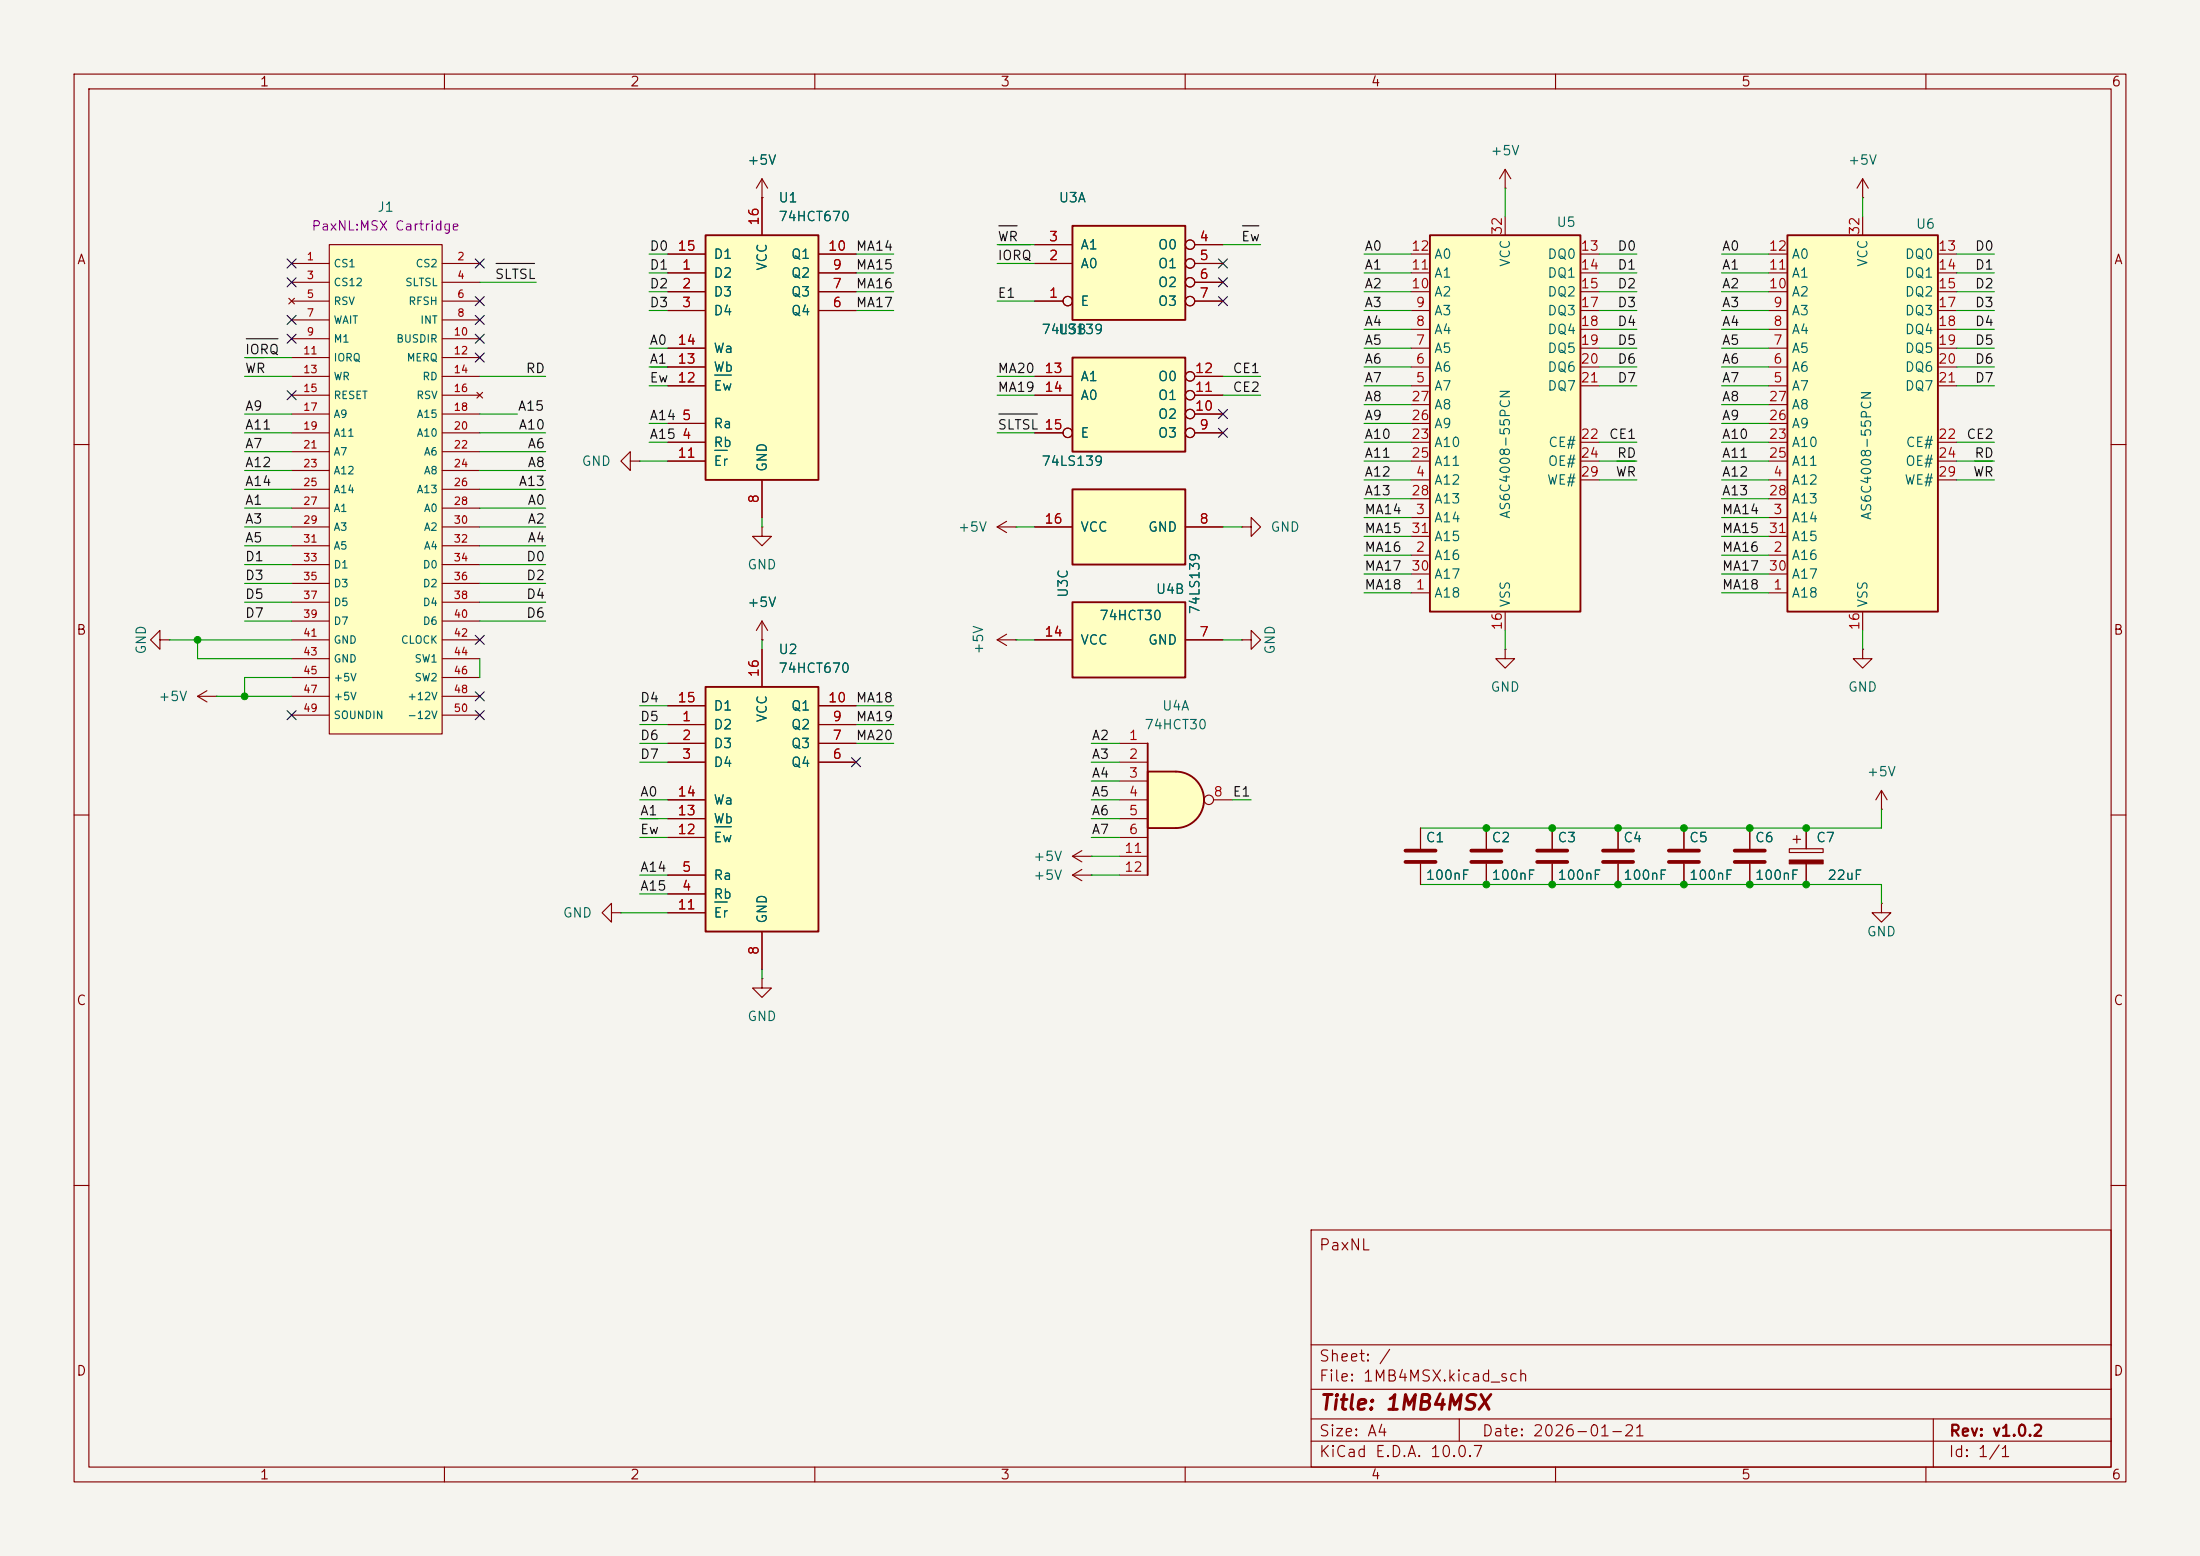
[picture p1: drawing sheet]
<svg xmlns="http://www.w3.org/2000/svg" width="297mm" height="210mm" viewBox="0 0 297 210" stroke-linecap="round" stroke-linejoin="round" font-family="sans-serif">
<path d="M0 0h297v210h-297z" fill="#f5f4ef" stroke="#f5f4ef" stroke-width=".14"/>
<g fill="none" stroke="#840000" stroke-width=".15">
<path d="M10 10h277v190h-277zM12 12h273v186h-273zM60 10v2M110 10v2M160 10v2M210 10v2M260 10v2M10 60h2M285 60h2M10 110h2M236.2 111.8v2.8M236.2 116.6v2.8"/>
<path d="M285 110h2M10 160h2M177 166h108v32h-108zM285 160h2M60 198v2M110 198v2M160 198v2M177 194.5h108M177 191.5h108M177 187.5h108M177 181.5h108M197 191.5v3"/>
<path d="M210 198v2M260 198v2M261 191.5v6.5"/>
</g>
<path d="M234.2 114.8h4.1M234.2 116.3h4.1" fill="none" stroke="#840000" stroke-width=".51"/>
<path d="M144.8 30.5h15.2v12.7h-15.2z" fill="#ffffc2"/>
<path d="M144.8 30.5h15.2v12.7h-15.2z" fill="none" stroke="#840000" stroke-width=".25"/>
<g fill="none" stroke="#840000" stroke-width=".15">
<path d="M139.7 35.6h5.1M139.7 33h5.1M161.3 35.6h3.8M161.3 33h3.8M161.3 38.1h3.8M139.7 40.6h3.8M161.3 40.6h3.8M21.6 86.4v-1.3l-1.3 1.3 1.3 1.2v-1.2h1.3M22.9 86.4h.1M26.7 94l1.2 .7M26.7 94h2.5M27.9 93.2l-1.2 .8"/>
<path d="M29.2 94h.1M144.8 118.1l1.2 .8M144.8 118.1h2.5M146 117.3l-1.2 .8M147.3 118.1h.1M209.5 111.8v2.8M209.5 116.6v2.8M218.4 111.8v2.8M218.4 116.6v2.8"/>
<circle cx="160.7" cy="38.1" r=".63"/>
<circle cx="160.7" cy="35.6" r=".63"/>
<circle cx="160.7" cy="33" r=".63"/>
<circle cx="144.1" cy="40.6" r=".63"/>
<circle cx="160.7" cy="40.6" r=".63"/>
</g>
<path d="M207.5 114.8h4.1M207.5 116.3h4.1M216.4 114.8h4.1M216.4 116.3h4.1" fill="none" stroke="#840000" stroke-width=".51"/>
<path d="M144.8 48.3h15.2v12.7h-15.2z" fill="#ffffc2"/>
<path d="M144.8 48.3h15.2v12.7h-15.2z" fill="none" stroke="#840000" stroke-width=".25"/>
<g fill="none" stroke="#840000" stroke-width=".15">
<path d="M139.7 58.4h3.8M139.7 53.3h5.1M139.7 50.8h5.1M161.3 58.4h3.8M161.3 55.9h3.8M161.3 53.3h3.8M161.3 50.8h3.8M134.6 71.1l1.3 .8M134.6 71.1h2.6M135.9 70.4l-1.3 .7M137.2 71.1h.1M203.2 87.6v1.3h1.3l-1.3 1.3-1.3-1.3h1.3"/>
<path d="M203.2 87.6h.1M144.8 115.6l1.2 .7M144.8 115.6h2.5M146 114.8l-1.2 .8M147.3 115.6h.1"/>
<circle cx="144.1" cy="58.4" r=".63"/>
<circle cx="160.7" cy="58.4" r=".63"/>
<circle cx="160.7" cy="53.3" r=".63"/>
<circle cx="160.7" cy="50.8" r=".63"/>
<circle cx="160.7" cy="55.9" r=".63"/>
</g>
<path d="M144.8 66h15.2v10.2h-15.2z" fill="#ffffc2"/>
<path d="M144.8 66h15.2v10.2h-15.2z" fill="none" stroke="#840000" stroke-width=".25"/>
<path d="M139.7 71.1h5.1M160 71.1h5.1M134.6 86.4l1.3 .7M134.6 86.4h2.6M135.9 85.6l-1.3 .8M137.2 86.4h.1" fill="none" stroke="#840000" stroke-width=".15"/>
<path d="M144.8 81.3h15.2v10.1h-15.2z" fill="#ffffc2"/>
<path d="M144.8 81.3h15.2v10.1h-15.2z" fill="none" stroke="#840000" stroke-width=".25"/>
<path d="M251.5 26.7h.1M251.5 24.1l-.8 1.3M251.5 24.1l.7 1.3M251.5 24.1v2.6M139.7 86.4h5.1M160 86.4h5.1M191.8 111.8v2.8M191.8 116.6v2.8M200.7 111.8v2.8M200.7 116.6v2.8" fill="none" stroke="#840000" stroke-width=".15"/>
<path d="M189.7 114.8h4.1M189.7 116.3h4.1M198.6 114.8h4.1M198.6 116.3h4.1" fill="none" stroke="#840000" stroke-width=".51"/>
<path d="M158.7 104.1a3.8 3.8 0 0 1 3.8 3.9 3.8 3.8 0 0 1-3.8 3.8z" fill="#ffffc2" stroke="#ffffc2" stroke-width=".14"/>
<path d="M154.9 104.1h3.8v7.7h-3.8z" fill="#ffffc2"/>
<path d="M154.9 104.1h3.8a3.8 3.8 0 0 1 3.8 3.9 3.8 3.8 0 0 1-3.8 3.8h-3.8zM154.9 100.3v17.8" fill="none" stroke="#840000" stroke-width=".25"/>
<g fill="none" stroke="#840000" stroke-width=".15">
<path d="M151.1 100.3h3.8M151.1 102.9h3.8M151.1 105.4h3.8M151.1 108h3.8M151.1 110.5h3.8M151.1 113h3.8M151.1 115.6h3.8M151.1 118.1h3.8M163.8 108h2.6"/>
<circle cx="163.2" cy="107.9" r=".63"/>
</g>
<path d="M241.3 31.8h20.3v50.8h-20.3z" fill="#ffffc2"/>
<path d="M241.3 31.8h20.3v50.8h-20.3z" fill="none" stroke="#840000" stroke-width=".25"/>
<g fill="none" stroke="#840000" stroke-width=".15">
<path d="M238.8 39.4h2.5M238.8 36.8h2.5M238.8 34.3h2.5M251.5 29.2v2.6M261.6 39.4h2.6M261.6 36.8h2.6M261.6 34.3h2.6M238.8 52.1h2.5M238.8 49.5h2.5M238.8 47h2.5M238.8 44.5h2.5M238.8 41.9h2.5"/>
<path d="M238.8 59.7h2.5M238.8 57.2h2.5M238.8 54.6h2.5M261.6 52.1h2.6M261.6 49.5h2.6M261.6 47h2.6M261.6 44.5h2.6M261.6 41.9h2.6M261.6 59.7h2.6M238.8 74.9h2.5M238.8 69.9h2.5M238.8 64.8h2.5"/>
<path d="M238.8 62.2h2.5M238.8 67.3h2.5M238.8 77.5h2.5M238.8 72.4h2.5M261.6 64.8h2.6M261.6 62.2h2.6M238.8 80h2.5M251.5 82.6v2.5M227.3 111.8v2.8M227.3 116.6v2.8"/>
</g>
<path d="M225.3 114.8h4.1M225.3 116.3h4.1" fill="none" stroke="#840000" stroke-width=".51"/>
<path d="M44.4 33h15.3v66.1h-15.3z" fill="#ffffc2"/>
<g fill="none" stroke="#840000" stroke-width=".15">
<path d="M39.4 35.6h5M39.4 38.1h5M44.4 33h15.3v66.1h-15.3zM59.7 35.6h5.1M59.7 38.1h5.1M39 40.3l.8 .7M39.4 40.6h5M39.4 43.2h5M39.4 45.7h5M39.4 48.3h5M39.4 50.8h5M39.4 53.3h5"/>
<path d="M39.4 55.9h5M39.4 58.4h5M39.8 40.3l-.8 .7M59.7 40.6h5.1M59.7 43.2h5.1M59.7 45.7h5.1M59.7 48.3h5.1M59.7 50.8h5.1M59.7 53.3h5.1M59.7 55.9h5.1M59.7 58.4h5.1M64.4 53l.8 .7"/>
<path d="M65.2 53l-.8 .7M39.4 61h5M39.4 63.5h5M39.4 66h5M39.4 68.6h5M39.4 71.1h5M39.4 73.7h5M39.4 76.2h5M39.4 78.7h5M59.7 61h5.1M59.7 63.5h5.1M59.7 66h5.1"/>
<path d="M59.7 68.6h5.1M59.7 71.1h5.1M59.7 73.7h5.1M59.7 76.2h5.1M59.7 78.7h5.1M39.4 81.3h5M39.4 83.8h5M39.4 86.4h5M39.4 88.9h5M39.4 91.4h5M39.4 94h5M39.4 96.5h5"/>
<path d="M59.7 81.3h5.1M59.7 83.8h5.1M59.7 86.4h5.1M59.7 88.9h5.1M59.7 91.4h5.1M59.7 94h5.1M59.7 96.5h5.1"/>
</g>
<path d="M95.2 31.8h15.3v33h-15.3z" fill="#ffffc2"/>
<path d="M95.2 31.8h15.3v33h-15.3z" fill="none" stroke="#840000" stroke-width=".25"/>
<g fill="none" stroke="#840000" stroke-width=".15">
<path d="M90.2 36.8h5M90.2 39.4h5M90.2 34.3h5M102.9 26.7v5.1M110.5 36.8h5.1M110.5 39.4h5.1M110.5 34.3h5.1M90.2 41.9h5M90.2 59.7h5M90.2 57.2h5M90.2 52.1h5M90.2 49.5h5"/>
<path d="M90.2 47h5M110.5 41.9h5.1M90.2 62.2h5M102.9 64.8v5.1"/>
</g>
<path d="M96.5 50.6h2.2M96.5 60.8h1.7" fill="none" stroke="#006464" stroke-width=".15"/>
<path d="M193 31.8h20.4v50.8h-20.4z" fill="#ffffc2"/>
<path d="M193 31.8h20.4v50.8h-20.4z" fill="none" stroke="#840000" stroke-width=".25"/>
<g fill="none" stroke="#840000" stroke-width=".15">
<path d="M102.9 26.7h.1M102.9 24.1l-.8 1.3M102.9 24.1l.7 1.3M102.9 24.1v2.6M190.5 39.4h2.5M190.5 36.8h2.5M190.5 34.3h2.5M203.2 25.4h.1M203.2 22.9v2.5M203.2 29.2v2.6M203.2 22.9l-.8 1.2M203.2 22.9l.8 1.2"/>
<path d="M213.4 39.4h2.5M213.4 36.8h2.5M213.4 34.3h2.5M190.5 52.1h2.5M190.5 49.5h2.5M190.5 47h2.5M190.5 44.5h2.5M190.5 41.9h2.5M190.5 59.7h2.5M190.5 57.2h2.5M190.5 54.6h2.5M213.4 52.1h2.5"/>
<path d="M213.4 49.5h2.5M213.4 47h2.5M213.4 44.5h2.5M213.4 41.9h2.5M213.4 59.7h2.5M85.1 62.2v-1.2l-1.3 1.2 1.3 1.3v-1.3h1.3M86.4 62.2h.1M167.6 71.1h1.3v-1.2l1.3 1.2-1.3 1.3v-1.3M167.6 71.1h.1M190.5 74.9h2.5M190.5 69.9h2.5M190.5 64.8h2.5"/>
<path d="M190.5 62.2h2.5M190.5 67.3h2.5M190.5 77.5h2.5M190.5 72.4h2.5M213.4 64.8h2.5M213.4 62.2h2.5M167.6 86.4h1.3v-1.3l1.3 1.3-1.3 1.2v-1.2M167.6 86.4h.1M190.5 80h2.5M203.2 82.6v2.5M241.6 114.6h4.5v.5h-4.5zM242.1 113.3h1"/>
<path d="M242.6 112.8v1M243.8 111.8v2.8M243.8 116.6v2.8M254 121.9v1.3h1.3l-1.3 1.3-1.3-1.3h1.3M254 121.9h.1"/>
</g>
<path d="M241.6 116.1h4.5v.5h-4.5z" fill="#840000" stroke="#840000" stroke-width=".15"/>
<path d="M95.2 92.7h15.3v33h-15.3z" fill="#ffffc2"/>
<path d="M95.2 92.7h15.3v33h-15.3z" fill="none" stroke="#840000" stroke-width=".25"/>
<g fill="none" stroke="#840000" stroke-width=".15">
<path d="M90.2 36.8h5M90.2 39.4h5M90.2 34.3h5M102.9 26.7h.1M102.9 26.7v5.1M110.5 36.8h5.1M110.5 39.4h5.1M110.5 34.3h5.1M139.7 35.6h5.1M139.7 33h5.1M161.3 35.6h3.8M161.3 33h3.8"/>
<path d="M161.3 38.1h3.8M90.2 41.9h5M90.2 59.7h5M90.2 57.2h5M90.2 52.1h5M90.2 49.5h5M90.2 47h5M110.5 41.9h5.1M139.7 58.4h3.8M139.7 53.3h5.1M139.7 50.8h5.1M139.7 40.6h3.8"/>
<path d="M161.3 58.4h3.8M161.3 55.9h3.8M161.3 53.3h3.8M161.3 50.8h3.8M161.3 40.6h3.8M90.2 62.2h5M102.9 71.1v1.3h1.2l-1.2 1.3-1.3-1.3h1.3M102.9 71.1h.1M102.9 64.8v5.1M139.7 71.1h5.1M160 71.1h5.1M90.2 97.8h5"/>
<path d="M90.2 95.3h5M102.9 86.4h.1M102.9 83.8v2.6M102.9 87.6v5.1M102.9 83.8l-.8 1.3M102.9 83.8l.7 1.3M110.5 97.8h5.1M110.5 95.3h5.1M139.7 86.4h5.1M160 86.4h5.1M251.5 87.6v1.3h1.2l-1.2 1.3-1.3-1.3h1.3M251.5 87.6h.1"/>
<path d="M90.2 100.3h5M90.2 102.9h5M90.2 118.1h5M90.2 113h5M90.2 110.5h5M90.2 108h5M110.5 100.3h5.1M110.5 102.9h5.1M191.8 111.8v2.8M191.8 116.6v2.8M200.7 111.8v2.8M200.7 116.6v2.8"/>
<path d="M209.5 111.8v2.8M209.5 116.6v2.8M218.4 111.8v2.8M218.4 116.6v2.8M227.3 111.8v2.8M227.3 116.6v2.8M236.2 111.8v2.8M236.2 116.6v2.8M243.8 111.8v2.8M243.8 116.6v2.8M254 109.2h.1M254 106.7l-.8 1.3"/>
<path d="M254 106.7l.8 1.3M254 106.7v2.5M82.5 123.2v-1.3l-1.2 1.3 1.2 1.3v-1.3h1.3M83.8 123.2h.1M90.2 120.7h5M90.2 123.2h5M102.9 132.1v1.3h1.2l-1.2 1.2-1.3-1.2h1.3M102.9 132.1h.1M102.9 125.7v5.1"/>
<circle cx="160.7" cy="38.1" r=".63"/>
<circle cx="160.7" cy="35.6" r=".63"/>
<circle cx="160.7" cy="33" r=".63"/>
<circle cx="144.1" cy="58.4" r=".63"/>
<circle cx="144.1" cy="40.6" r=".63"/>
<circle cx="160.7" cy="58.4" r=".63"/>
<circle cx="160.7" cy="53.3" r=".63"/>
<circle cx="160.7" cy="50.8" r=".63"/>
<circle cx="160.7" cy="55.9" r=".63"/>
<circle cx="160.7" cy="40.6" r=".63"/>
</g>
<path d="M96.5 50.6h2.2M96.5 60.8h1.7M96.5 111.6h2.2M96.5 121.7h1.7" fill="none" stroke="#006464" stroke-width=".15"/>
<path d="M67 35.6h5.2M134.8 30.5h2.5M134.8 33h4.3M167.7 30.5h2.3M33.2 48.3h2.5M33.2 45.7h4.3M87.9 49.5h2.2M134.8 55.9h5.2M218.3 62.2h2.5M266.5 62.2h2.5M86.6 110.5h2.2" fill="none" stroke="#0f0f0f" stroke-width=".15"/>
<g fill="none" stroke="#009600" stroke-width=".15">
<path d="M64.8 38.1h7.6M87.6 36.8h2.6M87.6 34.3h2.6M87.6 39.4h2.6M115.6 36.8h5M115.6 34.3h5M115.6 39.4h5M134.6 33h5.1M134.6 35.6h5.1M165.1 33h5.1M184.1 36.8h6.4M184.1 34.3h6.4"/>
<path d="M184.1 39.4h6.4M203.2 25.4v3.8M215.9 36.8h5.1M215.9 34.3h5.1M215.9 39.4h5.1M232.4 36.8h6.4M232.4 34.3h6.4M232.4 39.4h6.4M251.5 26.7v2.5M264.2 36.8h5M264.2 34.3h5M264.2 39.4h5"/>
<path d="M33 50.8h6.4M33 58.4h6.4M33 55.9h6.4M33 48.3h6.4M64.8 50.8h8.9M64.8 58.4h8.9M64.8 55.9h5M87.6 49.5h2.6M87.6 41.9h2.6M87.6 52.1h2.6M87.6 47h2.6M87.6 57.2h2.6"/>
<path d="M87.6 59.7h2.6M115.6 41.9h5M134.6 50.8h5.1M134.6 53.3h5.1M134.6 40.6h5.1M134.6 58.4h5.1M165.1 50.8h5.1M165.1 53.3h5.1M184.1 44.5h6.4M184.1 49.5h6.4M184.1 41.9h6.4M184.1 52.1h6.4"/>
<path d="M184.1 47h6.4M184.1 57.2h6.4M184.1 59.7h6.4M184.1 54.6h6.4M215.9 44.5h5.1M215.9 49.5h5.1M215.9 41.9h5.1M215.9 52.1h5.1M215.9 47h5.1M215.9 59.7h5.1M232.4 44.5h6.4M232.4 49.5h6.4"/>
<path d="M232.4 41.9h6.4M232.4 52.1h6.4M232.4 47h6.4M232.4 57.2h6.4M232.4 59.7h6.4M232.4 54.6h6.4M264.2 44.5h5M264.2 49.5h5M264.2 41.9h5M264.2 52.1h5M264.2 47h5M264.2 59.7h5"/>
<path d="M33 71.1h6.4M33 78.7h6.4M33 68.6h6.4M33 73.7h6.4M33 66h6.4M33 63.5h6.4M33 61h6.4M33 76.2h6.4M64.8 71.1h8.9M64.8 78.7h8.9M64.8 68.6h8.9M64.8 73.7h8.9"/>
<path d="M64.8 66h8.9M64.8 63.5h8.9M64.8 61h8.9M64.8 76.2h8.9M86.4 62.2h3.8M102.9 69.9v1.2M137.2 71.1h2.5M165.1 71.1h2.5M184.1 62.2h6.4M184.1 64.8h6.4M184.1 77.5h6.4M184.1 72.4h6.4"/>
<path d="M184.1 74.9h6.4M184.1 67.3h6.4M184.1 69.9h6.4M215.9 62.2h5.1M215.9 64.8h5.1M232.4 62.2h6.4M232.4 64.8h6.4M232.4 77.5h6.4M232.4 72.4h6.4M232.4 74.9h6.4M232.4 67.3h6.4M232.4 69.9h6.4"/>
<path d="M264.2 62.2h5M264.2 64.8h5M22.9 86.4h16.5M26.7 86.4v2.5h12.7M29.2 94h10.2M33 81.3h6.4M33 83.8h6.4M39.4 91.4h-6.4v2.6M64.8 81.3h8.9M64.8 83.8h8.9M64.8 88.9v2.5M86.4 95.3h3.8"/>
<path d="M86.4 97.8h3.8M102.9 86.4v1.2M115.6 95.3h5M115.6 97.8h5M137.2 86.4h2.5M165.1 86.4h2.5M184.1 80h6.4M203.2 85.1v2.5M232.4 80h6.4M251.5 85.1v2.5M86.4 118.1h3.8M86.4 113h3.8"/>
<path d="M86.4 102.9h3.8M86.4 100.3h3.8M86.4 108h3.8M86.4 110.5h3.8M115.6 100.3h5M147.3 118.1h3.8M147.3 115.6h3.8M147.3 113h3.8M147.3 102.9h3.8M147.3 100.3h3.8M147.3 105.4h3.8M147.3 108h3.8"/>
<path d="M147.3 110.5h3.8M166.4 108h2.5M191.8 119.4h62.2v2.5M254 109.2v2.6h-62.2M83.8 123.2h6.4M86.4 120.7h3.8M102.9 130.8v1.3"/>
</g>
<g fill="none" stroke="#000084" stroke-width=".15">
<path d="M38.8 37.5l1.2 1.2M38.8 35l1.2 1.2M40 37.5l-1.2 1.2M40 35l-1.2 1.2M64.2 35l1.2 1.2M65.4 35l-1.2 1.2M164.5 35l1.2 1.2M164.5 37.5l1.2 1.2M165.7 35l-1.2 1.2M165.7 37.5l-1.2 1.2M38.8 52.7l1.2 1.2M38.8 42.6l1.2 1.2"/>
<path d="M38.8 45.1l1.2 1.2M40 52.7l-1.2 1.2M40 42.6l-1.2 1.2M40 45.1l-1.2 1.2M64.2 42.6l1.2 1.2M64.2 45.1l1.2 1.2M64.2 40l1.2 1.2M64.2 47.7l1.2 1.2M65.4 42.6l-1.2 1.2M65.4 45.1l-1.2 1.2M65.4 40l-1.2 1.2M65.4 47.7l-1.2 1.2"/>
<path d="M164.5 57.8l1.2 1.2M164.5 40l1.2 1.2M164.5 55.3l1.2 1.2M165.7 57.8l-1.2 1.2M165.7 40l-1.2 1.2M165.7 55.3l-1.2 1.2M38.8 95.9l1.2 1.2M40 95.9l-1.2 1.2M64.2 93.4l1.2 1.2M64.2 85.8l1.2 1.2M64.2 95.9l1.2 1.2M65.4 93.4l-1.2 1.2"/>
<path d="M65.4 85.8l-1.2 1.2M65.4 95.9l-1.2 1.2M115 102.3l1.2 1.2M116.2 102.3l-1.2 1.2"/>
</g>
<g fill="#009600" stroke="#009600" stroke-width=".14">
<circle cx="209.5" cy="111.8" r=".46"/>
<circle cx="218.4" cy="111.8" r=".46"/>
<circle cx="218.4" cy="119.4" r=".46"/>
<circle cx="227.3" cy="119.4" r=".46"/>
<circle cx="209.5" cy="119.4" r=".46"/>
<circle cx="200.7" cy="119.4" r=".46"/>
<circle cx="200.7" cy="111.8" r=".46"/>
<circle cx="227.3" cy="111.8" r=".46"/>
<circle cx="243.8" cy="119.4" r=".46"/>
<circle cx="236.2" cy="119.4" r=".46"/>
<circle cx="236.2" cy="111.8" r=".46"/>
<circle cx="243.8" cy="111.8" r=".46"/>
<circle cx="33" cy="94" r=".46"/>
<circle cx="26.7" cy="86.4" r=".46"/>
</g>
<text font-size="2" fill="#840000" x="178" y="190.8">Title: 1MB4MSX</text>
<g font-size="1.5" fill="#840000">
<text x="178" y="169.1">PaxNL</text>
<text x="178" y="184.1">Sheet: /</text>
<text x="178" y="186.8">File: 1MB4MSX.kicad_sch</text>
<text x="178" y="197">KiCad E.D.A. 10.0.7</text>
<text x="178" y="194.2">Size: A4</text>
<text x="200" y="194.2">Date: 2026-01-21</text>
<text x="263" y="197">Id: 1/1</text>
<text x="263" y="194.2">Rev: v1.0.2</text>
</g>
<g font-size="1.3" fill="#840000">
<text x="35" y="12">1</text>
<text x="85" y="12">2</text>
<text x="135" y="12">3</text>
<text x="185" y="12">4</text>
<text x="235" y="12">5</text>
<text x="285" y="12">6</text>
<text x="10.3" y="36">A</text>
<text x="285.3" y="36">A</text>
<text x="10.2" y="86">B</text>
<text x="285.2" y="86">B</text>
<text x="10.2" y="136">C</text>
<text x="285.2" y="136">C</text>
<text x="10.2" y="186">D</text>
<text x="285.2" y="186">D</text>
<text x="35" y="200">1</text>
<text x="85" y="200">2</text>
<text x="135" y="200">3</text>
<text x="185" y="200">4</text>
<text x="235" y="200">5</text>
<text x="285" y="200">6</text>
</g>
<g font-size="1.3" fill="#006464">
<text x="100.8" y="22.6">+5V</text>
<text x="201.1" y="21.3">+5V</text>
<text x="249.4" y="22.6">+5V</text>
<text x="50.9" y="28.9">J1</text>
<text x="105" y="27.6">U1</text>
<text x="142.8" y="27.6">U3A</text>
<text x="96.2" y="35.3">D1</text>
<text x="105" y="30.2">74HCT670</text>
<text x="106.7" y="35.3">Q1</text>
<text x="145.8" y="34">A1</text>
<text x="156.2" y="34">O0</text>
<text x="193.5" y="35.3">A0</text>
<text x="208.8" y="35.3">DQ0</text>
<text x="210" y="30.9">U5</text>
<text x="241.8" y="35.3">A0</text>
<text x="257.1" y="35.3">DQ0</text>
<text x="258.6" y="31.2">U6</text>
<text x="96.2" y="37.8">D2</text>
<text x="96.2" y="40.3">D3</text>
<text x="103.8" y="36.6" transform="rotate(-90 103.8 36.6)">VCC</text>
<text x="106.7" y="40.3">Q3</text>
<text x="106.7" y="37.8">Q2</text>
<text x="145.8" y="41.6">E</text>
<text x="145.8" y="36.5">A0</text>
<text x="156.2" y="36.5">O1</text>
<text x="156.2" y="39.1">O2</text>
<text x="156.2" y="41.6">O3</text>
<text x="193.5" y="40.3">A2</text>
<text x="193.5" y="37.8">A1</text>
<text x="204.2" y="36.1" transform="rotate(-90 204.2 36.1)">VCC</text>
<text x="208.8" y="37.8">DQ1</text>
<text x="208.8" y="40.3">DQ2</text>
<text x="241.8" y="40.3">A2</text>
<text x="241.8" y="37.8">A1</text>
<text x="252.4" y="36.1" transform="rotate(-90 252.4 36.1)">VCC</text>
<text x="257.1" y="37.8">DQ1</text>
<text x="257.1" y="40.3">DQ2</text>
<text x="96.2" y="42.9">D4</text>
<text x="96.2" y="48">Wa</text>
<text x="106.7" y="42.9">Q4</text>
<text x="140.5" y="45.4">74LS139</text>
<text x="142.7" y="45.4">U3B</text>
<text x="193.5" y="48">A5</text>
<text x="193.5" y="45.4">A4</text>
<text x="193.5" y="42.9">A3</text>
<text x="208.8" y="42.9">DQ3</text>
<text x="208.8" y="45.4">DQ4</text>
<text x="208.8" y="48">DQ5</text>
<text x="241.8" y="48">A5</text>
<text x="241.8" y="45.4">A4</text>
<text x="241.8" y="42.9">A3</text>
<text x="257.1" y="42.9">DQ3</text>
<text x="257.1" y="45.4">DQ4</text>
<text x="257.1" y="48">DQ5</text>
<text x="96.2" y="53">Ew</text>
<text x="96.2" y="50.5">Wb</text>
<text x="145.8" y="51.8">A1</text>
<text x="156.2" y="51.8">O0</text>
<text x="193.5" y="53">A7</text>
<text x="193.5" y="50.5">A6</text>
<text x="208.8" y="50.5">DQ6</text>
<text x="208.8" y="53">DQ7</text>
<text x="241.8" y="53">A7</text>
<text x="241.8" y="50.5">A6</text>
<text x="257.1" y="50.5">DQ6</text>
<text x="257.1" y="53">DQ7</text>
<text x="96.2" y="58.1">Ra</text>
<text x="145.8" y="54.3">A0</text>
<text x="145.8" y="59.4">E</text>
<text x="156.2" y="59.4">O3</text>
<text x="156.2" y="56.8">O2</text>
<text x="156.2" y="54.3">O1</text>
<text x="193.5" y="58.1">A9</text>
<text x="193.5" y="55.6">A8</text>
<text x="241.8" y="58.1">A9</text>
<text x="241.8" y="55.6">A8</text>
<text x="78.4" y="63.2">GND</text>
<text x="96.2" y="60.7">Rb</text>
<text x="96.2" y="63.2">Er</text>
<text x="103.8" y="63.8" transform="rotate(-90 103.8 63.8)">GND</text>
<text x="140.5" y="63.2">74LS139</text>
<text x="193.5" y="65.7">A12</text>
<text x="193.5" y="60.7">A10</text>
<text x="193.5" y="63.2">A11</text>
<text x="208.8" y="65.7">WE#</text>
<text x="208.9" y="63.2">OE#</text>
<text x="208.9" y="60.7">CE#</text>
<text x="241.8" y="65.7">A12</text>
<text x="241.8" y="60.7">A10</text>
<text x="241.8" y="63.2">A11</text>
<text x="257" y="65.7">WE#</text>
<text x="257.1" y="63.2">OE#</text>
<text x="257.2" y="60.7">CE#</text>
<text x="193.5" y="70.8">A14</text>
<text x="193.5" y="68.3">A13</text>
<text x="204.2" y="70.1" transform="rotate(-90 204.2 70.1)">AS6C4008-55PCN</text>
<text x="241.8" y="70.8">A14</text>
<text x="241.8" y="68.3">A13</text>
<text x="252.9" y="70.3" transform="rotate(-90 252.9 70.3)">AS6C4008-55PCN</text>
<text x="100.8" y="77.2">GND</text>
<text x="129.2" y="72.1">+5V</text>
<text x="145.8" y="72.1">VCC</text>
<text x="154.9" y="72.1">GND</text>
<text x="171.4" y="72.1">GND</text>
<text x="193.5" y="75.9">A16</text>
<text x="193.5" y="73.4">A15</text>
<text x="241.8" y="75.9">A16</text>
<text x="241.8" y="73.4">A15</text>
<text x="100.8" y="82.2">+5V</text>
<text x="144.5" y="80.8" transform="rotate(-90 144.5 80.8)">U3C</text>
<text x="156" y="80.5">U4B</text>
<text x="162.3" y="83" transform="rotate(-90 162.3 83)">74LS139</text>
<text x="193.5" y="81">A18</text>
<text x="193.5" y="78.4">A17</text>
<text x="204.2" y="82.1" transform="rotate(-90 204.2 82.1)">VSS</text>
<text x="241.8" y="81">A18</text>
<text x="241.8" y="78.4">A17</text>
<text x="252.4" y="82.1" transform="rotate(-90 252.4 82.1)">VSS</text>
<text x="20" y="88.4" transform="rotate(-90 20 88.4)">GND</text>
<text x="105" y="88.6">U2</text>
<text x="133" y="88.4" transform="rotate(-90 133 88.4)">+5V</text>
<text x="145.8" y="87.3">VCC</text>
<text x="148.3" y="84">74HCT30</text>
<text x="154.9" y="87.3">GND</text>
<text x="172.4" y="88.4" transform="rotate(-90 172.4 88.4)">GND</text>
<text x="21.3" y="94.9">+5V</text>
<text x="105" y="91.1">74HCT670</text>
<text x="201.1" y="93.7">GND</text>
<text x="249.4" y="93.7">GND</text>
<text x="96.2" y="98.8">D2</text>
<text x="96.2" y="101.3">D3</text>
<text x="96.2" y="96.2">D1</text>
<text x="103.8" y="97.6" transform="rotate(-90 103.8 97.6)">VCC</text>
<text x="106.7" y="101.3">Q3</text>
<text x="106.7" y="98.8">Q2</text>
<text x="106.7" y="96.2">Q1</text>
<text x="154.4" y="98.8">74HCT30</text>
<text x="156.8" y="96.2">U4A</text>
<text x="96.2" y="103.8">D4</text>
<text x="106.7" y="103.8">Q4</text>
<text x="251.9" y="105.1">+5V</text>
<text x="96.2" y="114">Ew</text>
<text x="96.2" y="111.5">Wb</text>
<text x="96.2" y="108.9">Wa</text>
<text x="192.4" y="114">C1</text>
<text x="201.3" y="114">C2</text>
<text x="210.2" y="114">C3</text>
<text x="219.1" y="114">C4</text>
<text x="227.9" y="114">C5</text>
<text x="236.8" y="114">C6</text>
<text x="245.1" y="114">C7</text>
<text x="96.2" y="119.1">Ra</text>
<text x="139.4" y="119.1">+5V</text>
<text x="139.4" y="116.5">+5V</text>
<text x="192.4" y="119.1">100nF</text>
<text x="201.3" y="119.1">100nF</text>
<text x="210.2" y="119.1">100nF</text>
<text x="219.1" y="119.1">100nF</text>
<text x="227.9" y="119.1">100nF</text>
<text x="236.8" y="119.1">100nF</text>
<text x="246.6" y="119.1">22uF</text>
<text x="75.9" y="124.2">GND</text>
<text x="96.2" y="121.6">Rb</text>
<text x="96.2" y="124.2">Er</text>
<text x="103.8" y="124.7" transform="rotate(-90 103.8 124.7)">GND</text>
<text x="251.9" y="126.7">GND</text>
<text x="100.8" y="138.1">GND</text>
</g>
<text font-size="1.3" fill="#840084" x="42" y="31.4">PaxNL:MSX Cartridge</text>
<g font-size="1.3" fill="#0f0f0f">
<text x="87.6" y="34.2">D0</text>
<text x="115.5" y="34.2">MA14</text>
<text x="134.6" y="35.4">IORQ</text>
<text x="134.6" y="32.9">WR</text>
<text x="167.5" y="32.9">Ew</text>
<text x="184.1" y="34.2">A0</text>
<text x="218.3" y="34.2">D0</text>
<text x="232.4" y="34.2">A0</text>
<text x="266.5" y="34.2">D0</text>
<text x="66.7" y="38">SLTSL</text>
<text x="87.6" y="41.8">D3</text>
<text x="87.6" y="36.7">D1</text>
<text x="87.6" y="39.2">D2</text>
<text x="115.5" y="39.2">MA16</text>
<text x="115.5" y="41.8">MA17</text>
<text x="115.5" y="36.7">MA15</text>
<text x="134.6" y="40.5">E1</text>
<text x="184.1" y="41.8">A3</text>
<text x="184.1" y="36.7">A1</text>
<text x="184.1" y="39.2">A2</text>
<text x="218.3" y="41.8">D3</text>
<text x="218.3" y="39.2">D2</text>
<text x="218.3" y="36.7">D1</text>
<text x="232.4" y="36.7">A1</text>
<text x="232.4" y="39.2">A2</text>
<text x="232.4" y="41.8">A3</text>
<text x="266.5" y="36.7">D1</text>
<text x="266.5" y="39.2">D2</text>
<text x="266.5" y="41.8">D3</text>
<text x="87.6" y="46.9">A0</text>
<text x="184.1" y="44.3">A4</text>
<text x="184.1" y="46.9">A5</text>
<text x="218.3" y="46.9">D5</text>
<text x="218.3" y="44.3">D4</text>
<text x="232.4" y="44.3">A4</text>
<text x="232.4" y="46.9">A5</text>
<text x="266.5" y="46.9">D5</text>
<text x="266.5" y="44.3">D4</text>
<text x="33" y="50.7">WR</text>
<text x="33" y="48.1">IORQ</text>
<text x="70.9" y="50.7">RD</text>
<text x="87.6" y="49.4">A1</text>
<text x="87.6" y="51.9">Ew</text>
<text x="134.6" y="50.7">MA20</text>
<text x="134.6" y="53.2">MA19</text>
<text x="166.3" y="50.7">CE1</text>
<text x="166.3" y="53.2">CE2</text>
<text x="184.1" y="51.9">A7</text>
<text x="184.1" y="49.4">A6</text>
<text x="218.3" y="51.9">D7</text>
<text x="218.3" y="49.4">D6</text>
<text x="232.4" y="49.4">A6</text>
<text x="232.4" y="51.9">A7</text>
<text x="266.5" y="51.9">D7</text>
<text x="266.5" y="49.4">D6</text>
<text x="33" y="58.3">A11</text>
<text x="33" y="55.8">A9</text>
<text x="69.8" y="55.8">A15</text>
<text x="69.9" y="58.3">A10</text>
<text x="87.6" y="59.6">A15</text>
<text x="87.6" y="57">A14</text>
<text x="134.6" y="58.3">SLTSL 15</text>
<text x="184.1" y="54.5">A8</text>
<text x="184.1" y="57">A9</text>
<text x="184.1" y="59.6">A10</text>
<text x="217.1" y="59.6">CE1</text>
<text x="232.4" y="54.5">A8</text>
<text x="232.4" y="57">A9</text>
<text x="232.4" y="59.6">A10</text>
<text x="265.4" y="59.6">CE2</text>
<text x="33" y="63.4">A12</text>
<text x="33" y="65.9">A14</text>
<text x="33" y="60.8">A7</text>
<text x="69.9" y="65.9">A13</text>
<text x="71.1" y="60.8">A6</text>
<text x="71.1" y="63.4">A8</text>
<text x="184.1" y="62.1">A11</text>
<text x="184.1" y="64.6">A12</text>
<text x="218" y="64.6">WR</text>
<text x="218.2" y="62.1">RD</text>
<text x="232.4" y="64.6">A12</text>
<text x="232.4" y="62.1">A11</text>
<text x="266.3" y="64.6">WR</text>
<text x="266.5" y="62.1">RD</text>
<text x="33" y="71">A3</text>
<text x="33" y="68.5">A1</text>
<text x="71.1" y="68.5">A0</text>
<text x="71.1" y="71">A2</text>
<text x="184.1" y="67.2">A13</text>
<text x="184.1" y="69.7">MA14</text>
<text x="232.4" y="69.7">MA14</text>
<text x="232.4" y="67.2">A13</text>
<text x="33" y="73.5">A5</text>
<text x="33" y="76.1">D1</text>
<text x="71" y="76.1">D0</text>
<text x="71.1" y="73.5">A4</text>
<text x="184.1" y="77.3">MA17</text>
<text x="184.1" y="74.8">MA16</text>
<text x="184.1" y="72.3">MA15</text>
<text x="232.4" y="77.3">MA17</text>
<text x="232.4" y="72.3">MA15</text>
<text x="232.4" y="74.8">MA16</text>
<text x="33" y="83.7">D7</text>
<text x="33" y="78.6">D3</text>
<text x="33" y="81.2">D5</text>
<text x="71" y="83.7">D6</text>
<text x="71" y="78.6">D2</text>
<text x="71" y="81.2">D4</text>
<text x="184.1" y="79.9">MA18</text>
<text x="232.4" y="79.9">MA18</text>
<text x="86.3" y="95.1">D4</text>
<text x="115.5" y="95.1">MA18</text>
<text x="86.3" y="97.7">D5</text>
<text x="86.3" y="100.2">D6</text>
<text x="115.5" y="100.2">MA20</text>
<text x="115.5" y="97.7">MA19</text>
<text x="147.3" y="100.2">A2</text>
<text x="86.3" y="107.8">A0</text>
<text x="86.3" y="102.7">D7</text>
<text x="147.3" y="107.8">A5</text>
<text x="147.3" y="105.3">A4</text>
<text x="147.3" y="102.7">A3</text>
<text x="166.3" y="107.8">E1</text>
<text x="86.3" y="112.9">Ew</text>
<text x="86.3" y="110.4">A1</text>
<text x="147.3" y="110.4">A6</text>
<text x="147.3" y="112.9">A7</text>
<text x="86.3" y="118">A14</text>
<text x="86.3" y="120.5">A15</text>
</g>
<g font-size="1.3" fill="#a90000">
<text x="91.4" y="34.2">15</text>
<text x="102.7" y="30.5" transform="rotate(-90 102.7 30.5)">16</text>
<text x="111.7" y="34.2">10</text>
<text x="141.5" y="35.4">2</text>
<text x="141.5" y="32.9">3</text>
<text x="161.8" y="32.9">4</text>
<text x="161.8" y="35.4">5</text>
<text x="190.4" y="34.2">12</text>
<text x="203.1" y="31.8" transform="rotate(-90 203.1 31.8)">32</text>
<text x="213.3" y="34.2">13</text>
<text x="238.7" y="34.2">12</text>
<text x="251.3" y="31.8" transform="rotate(-90 251.3 31.8)">32</text>
<text x="261.6" y="34.2">13</text>
<text x="92" y="36.7">1</text>
<text x="92" y="39.2">2</text>
<text x="92" y="41.8">3</text>
<text x="112.3" y="41.8">6</text>
<text x="112.3" y="39.2">7</text>
<text x="112.3" y="36.7">9</text>
<text x="141.5" y="40.5">1</text>
<text x="161.8" y="38">6</text>
<text x="161.8" y="40.5">7</text>
<text x="190.4" y="39.2">10</text>
<text x="190.4" y="36.7">11</text>
<text x="191" y="41.8">9</text>
<text x="213.3" y="36.7">14</text>
<text x="213.3" y="39.2">15</text>
<text x="213.3" y="41.8">17</text>
<text x="238.7" y="39.2">10</text>
<text x="238.7" y="36.7">11</text>
<text x="239.3" y="41.8">9</text>
<text x="261.6" y="36.7">14</text>
<text x="261.6" y="39.2">15</text>
<text x="261.6" y="41.8">17</text>
<text x="91.4" y="46.9">14</text>
<text x="191" y="46.9">7</text>
<text x="191" y="44.3">8</text>
<text x="213.3" y="44.3">18</text>
<text x="213.3" y="46.9">19</text>
<text x="239.3" y="46.9">7</text>
<text x="239.3" y="44.3">8</text>
<text x="261.6" y="44.3">18</text>
<text x="261.6" y="46.9">19</text>
<text x="91.4" y="51.9">12</text>
<text x="91.4" y="49.4">13</text>
<text x="140.9" y="50.7">13</text>
<text x="140.9" y="53.2">14</text>
<text x="161.2" y="53.2">11</text>
<text x="161.2" y="50.7">12</text>
<text x="191" y="51.9">5</text>
<text x="191" y="49.4">6</text>
<text x="213.3" y="49.4">20</text>
<text x="213.3" y="51.9">21</text>
<text x="239.3" y="51.9">5</text>
<text x="239.3" y="49.4">6</text>
<text x="261.6" y="49.4">20</text>
<text x="261.6" y="51.9">21</text>
<text x="92" y="59.6">4</text>
<text x="92" y="57">5</text>
<text x="140.9" y="58.3">15</text>
<text x="161.2" y="55.7">10</text>
<text x="161.8" y="58.3">9</text>
<text x="190.4" y="59.6">23</text>
<text x="190.4" y="57">26</text>
<text x="190.4" y="54.5">27</text>
<text x="213.3" y="59.6">22</text>
<text x="238.7" y="59.6">23</text>
<text x="238.7" y="57">26</text>
<text x="238.7" y="54.5">27</text>
<text x="261.6" y="59.6">22</text>
<text x="91.4" y="62.1">11</text>
<text x="190.4" y="62.1">25</text>
<text x="191" y="64.6">4</text>
<text x="213.3" y="62.1">24</text>
<text x="213.3" y="64.6">29</text>
<text x="238.7" y="62.1">25</text>
<text x="239.3" y="64.6">4</text>
<text x="261.6" y="62.1">24</text>
<text x="261.6" y="64.6">29</text>
<text x="102.7" y="68" transform="rotate(-90 102.7 68)">8</text>
<text x="140.9" y="71">16</text>
<text x="161.8" y="71">8</text>
<text x="190.4" y="67.2">28</text>
<text x="191" y="69.7">3</text>
<text x="238.7" y="67.2">28</text>
<text x="239.3" y="69.7">3</text>
<text x="190.4" y="77.3">30</text>
<text x="190.4" y="72.3">31</text>
<text x="191" y="74.8">2</text>
<text x="238.7" y="77.3">30</text>
<text x="238.7" y="72.3">31</text>
<text x="239.3" y="74.8">2</text>
<text x="191" y="79.9">1</text>
<text x="239.3" y="79.9">1</text>
<text x="140.9" y="86.2">14</text>
<text x="161.8" y="86.2">7</text>
<text x="203.1" y="85.2" transform="rotate(-90 203.1 85.2)">16</text>
<text x="251.3" y="85.2" transform="rotate(-90 251.3 85.2)">16</text>
<text x="91.4" y="95.1">15</text>
<text x="102.7" y="91.5" transform="rotate(-90 102.7 91.5)">16</text>
<text x="111.7" y="95.1">10</text>
<text x="92" y="97.7">1</text>
<text x="92" y="100.2">2</text>
<text x="112.3" y="100.2">7</text>
<text x="112.3" y="97.7">9</text>
<text x="152.3" y="100.2">1</text>
<text x="91.4" y="107.8">14</text>
<text x="92" y="102.7">3</text>
<text x="112.3" y="102.7">6</text>
<text x="152.3" y="102.7">2</text>
<text x="152.3" y="105.3">3</text>
<text x="152.3" y="107.8">4</text>
<text x="163.7" y="107.8">8</text>
<text x="91.4" y="112.9">12</text>
<text x="91.4" y="110.4">13</text>
<text x="152.3" y="110.4">5</text>
<text x="152.3" y="112.9">6</text>
<text x="92" y="118">5</text>
<text x="151.7" y="115.4">11</text>
<text x="151.7" y="118">12</text>
<text x="91.4" y="123.1">11</text>
<text x="92" y="120.5">4</text>
<text x="102.7" y="129" transform="rotate(-90 102.7 129)">8</text>
</g>
<g font-size="1" fill="#a90000">
<text x="41.3" y="35.4">1</text>
<text x="61.6" y="35.4">2</text>
<text x="41.3" y="37.9">3</text>
<text x="41.3" y="40.5">5</text>
<text x="61.6" y="37.9">4</text>
<text x="61.6" y="40.5">6</text>
<text x="41.3" y="43">7</text>
<text x="41.3" y="45.5">9</text>
<text x="61.2" y="45.5">10</text>
<text x="61.6" y="43">8</text>
<text x="40.8" y="48.1">11</text>
<text x="40.8" y="50.6">13</text>
<text x="40.8" y="53.2">15</text>
<text x="61.2" y="48.1">12</text>
<text x="61.2" y="50.6">14</text>
<text x="61.2" y="53.2">16</text>
<text x="40.8" y="55.7">17</text>
<text x="40.8" y="58.2">19</text>
<text x="61.2" y="55.7">18</text>
<text x="61.2" y="58.2">20</text>
<text x="40.8" y="60.8">21</text>
<text x="40.8" y="63.3">23</text>
<text x="40.8" y="65.9">25</text>
<text x="61.2" y="60.8">22</text>
<text x="61.2" y="63.3">24</text>
<text x="61.2" y="65.9">26</text>
<text x="40.8" y="68.4">27</text>
<text x="40.8" y="70.9">29</text>
<text x="61.2" y="68.4">28</text>
<text x="61.2" y="70.9">30</text>
<text x="40.8" y="73.5">31</text>
<text x="40.8" y="76">33</text>
<text x="61.2" y="73.5">32</text>
<text x="61.2" y="76">34</text>
<text x="40.8" y="78.6">35</text>
<text x="40.8" y="81.1">37</text>
<text x="40.8" y="83.6">39</text>
<text x="61.2" y="78.6">36</text>
<text x="61.2" y="81.1">38</text>
<text x="61.2" y="83.6">40</text>
<text x="40.8" y="86.2">41</text>
<text x="40.8" y="88.7">43</text>
<text x="61.2" y="86.2">42</text>
<text x="61.2" y="88.7">44</text>
<text x="40.8" y="91.3">45</text>
<text x="40.8" y="93.8">47</text>
<text x="61.2" y="91.3">46</text>
<text x="61.2" y="93.8">48</text>
<text x="40.8" y="96.3">49</text>
<text x="61.2" y="96.3">50</text>
</g>
<g font-size="1" fill="#006464">
<text x="45" y="36.3">CS1</text>
<text x="45" y="38.9">CS12</text>
<text x="45" y="41.4">RSV</text>
<text x="54.6" y="38.9">SLTSL</text>
<text x="55.1" y="41.4">RFSH</text>
<text x="56" y="36.3">CS2</text>
<text x="45" y="43.9">WAIT</text>
<text x="45" y="46.5">M1</text>
<text x="53.4" y="46.5">BUSDIR</text>
<text x="56.7" y="43.9">INT</text>
<text x="45" y="49">IORQ</text>
<text x="45" y="51.6">WR</text>
<text x="54.8" y="49">MERQ</text>
<text x="56.9" y="51.6">RD</text>
<text x="45" y="54.1">RESET</text>
<text x="45" y="56.6">A9</text>
<text x="45" y="59.2">A11</text>
<text x="56.1" y="54.1">RSV</text>
<text x="56.2" y="56.6">A15</text>
<text x="56.2" y="59.2">A10</text>
<text x="45" y="61.7">A7</text>
<text x="45" y="64.3">A12</text>
<text x="57.1" y="61.7">A6</text>
<text x="57.1" y="64.3">A8</text>
<text x="45" y="66.8">A14</text>
<text x="45" y="69.3">A1</text>
<text x="45" y="71.9">A3</text>
<text x="56.2" y="66.8">A13</text>
<text x="57.1" y="69.3">A0</text>
<text x="57.1" y="71.9">A2</text>
<text x="45" y="74.4">A5</text>
<text x="45" y="77">D1</text>
<text x="57" y="77">D0</text>
<text x="57.1" y="74.4">A4</text>
<text x="45" y="79.5">D3</text>
<text x="45" y="82">D5</text>
<text x="57" y="79.5">D2</text>
<text x="57" y="82">D4</text>
<text x="45" y="84.6">D7</text>
<text x="45" y="87.1">GND</text>
<text x="45" y="89.7">GND</text>
<text x="54" y="87.1">CLOCK</text>
<text x="55.9" y="89.7">SW1</text>
<text x="57" y="84.6">D6</text>
<text x="45" y="92.2">+5V</text>
<text x="45" y="94.7">+5V</text>
<text x="54.9" y="94.7">+12V</text>
<text x="55.9" y="92.2">SW2</text>
<text x="45" y="97.3">SOUNDIN</text>
<text x="54.9" y="97.3">-12V</text>
</g>
</svg>
